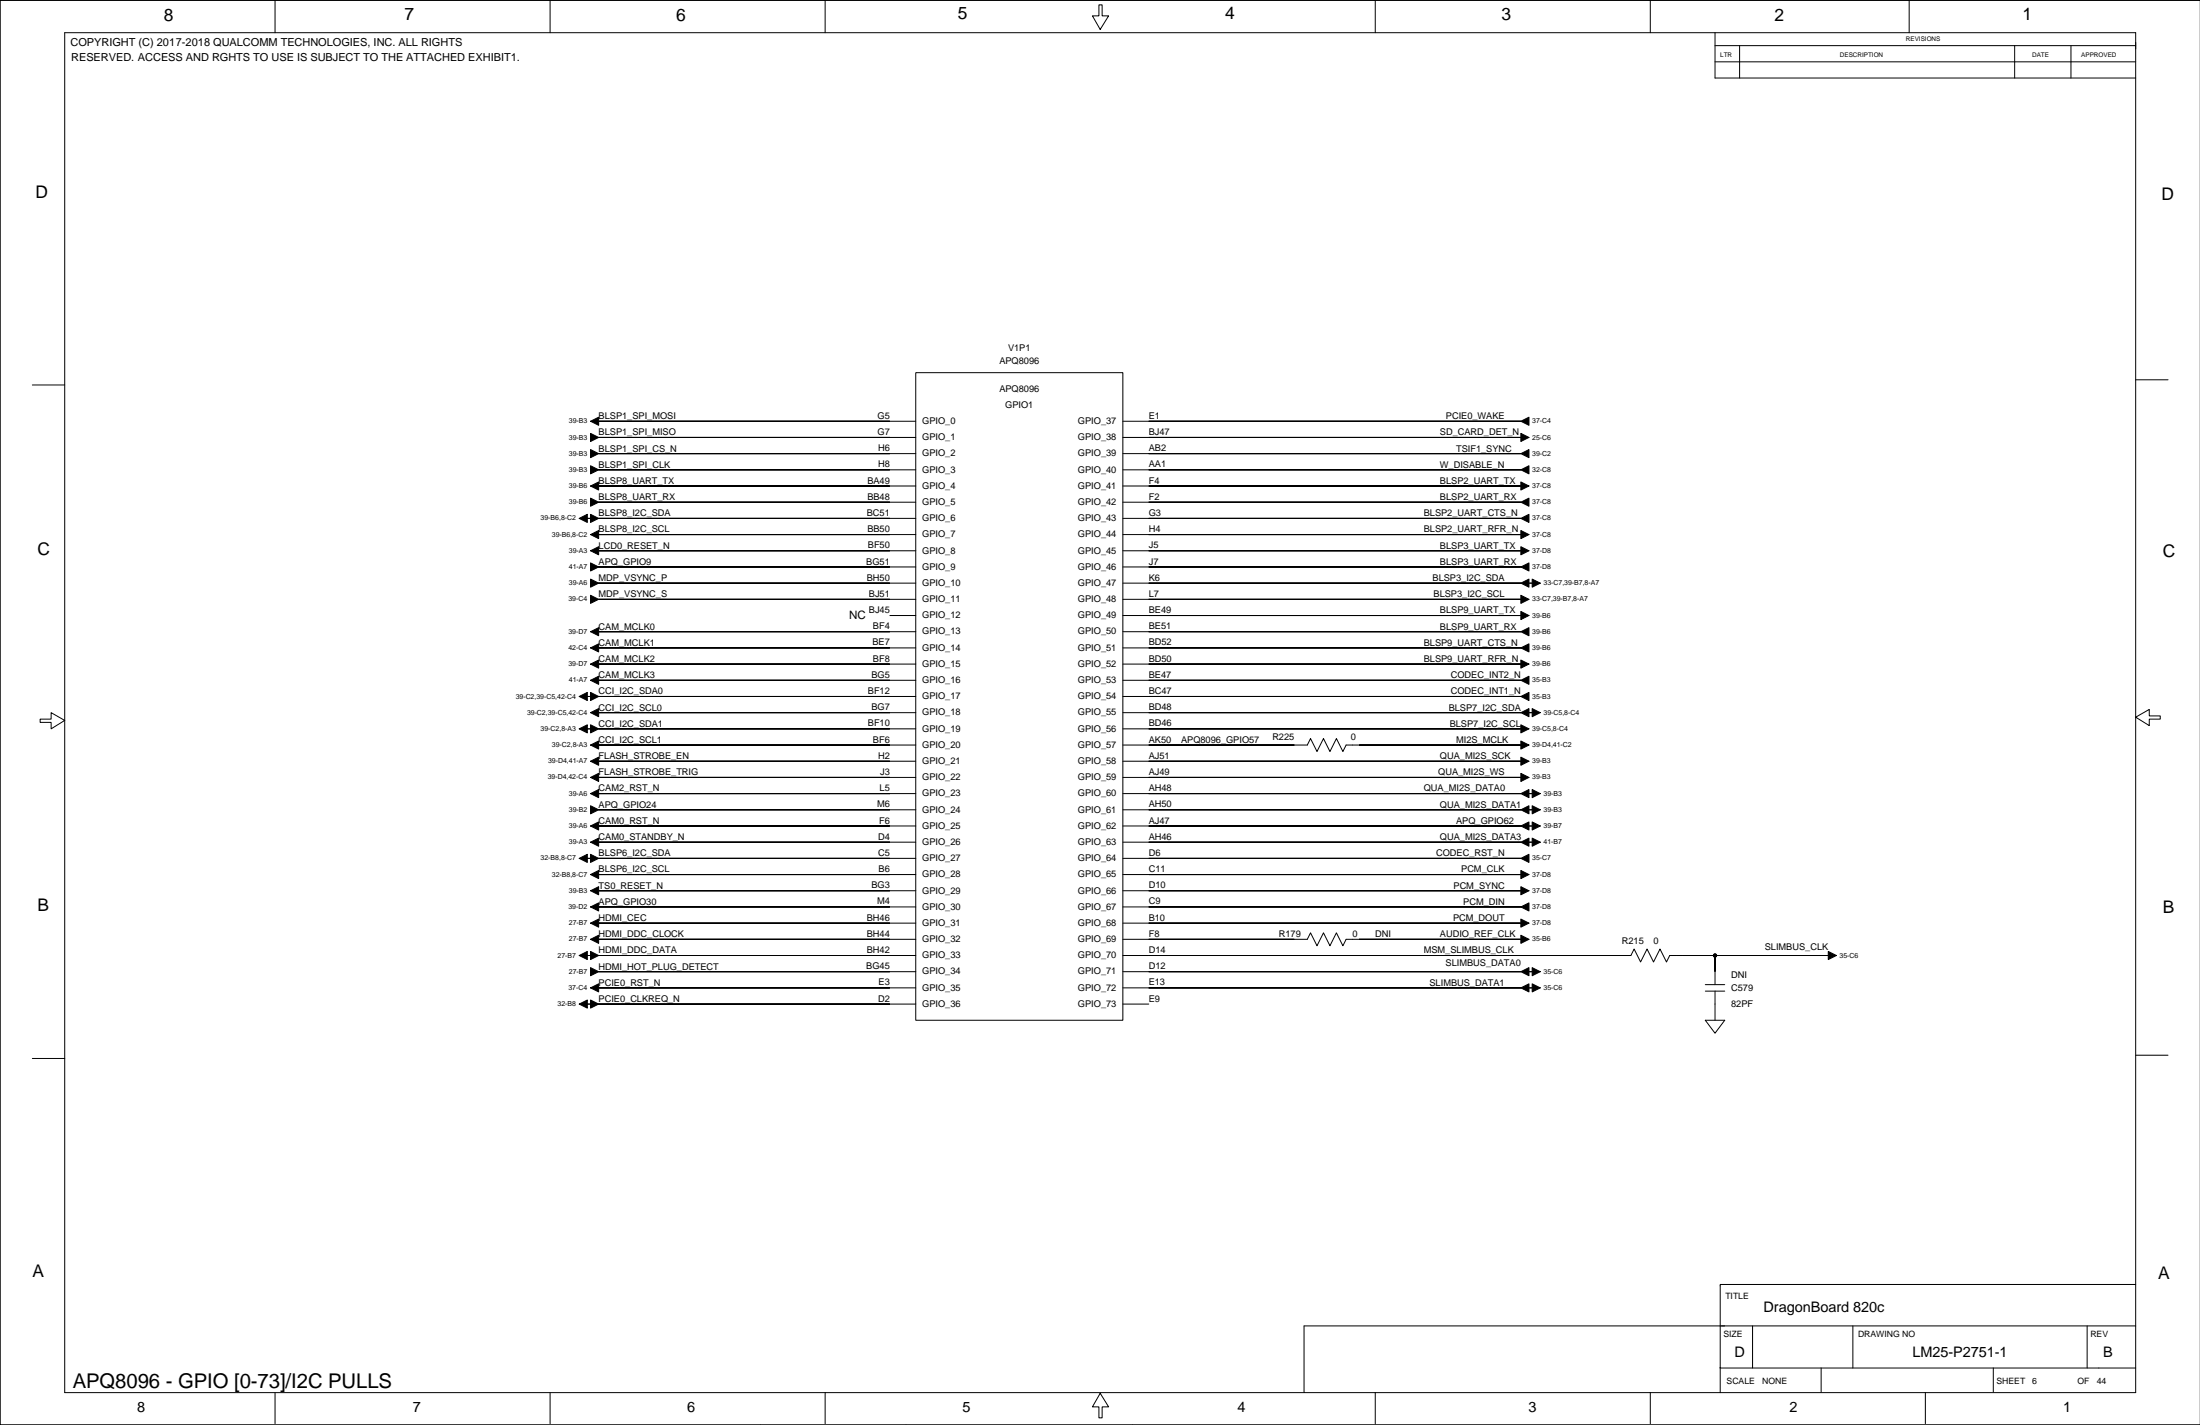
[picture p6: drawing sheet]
<svg xmlns="http://www.w3.org/2000/svg" width="863mm" height="559mm" viewBox="0 0 863 559" stroke-linecap="round" stroke-linejoin="round" font-family="sans-serif">
<g fill="none" stroke="#000" stroke-width=".39">
<path d="M25.4 12.8h812.6v533.3h-812.6zM107.9 .1v12.7M215.9 .1v12.7M323.8 .1v12.7M431.2 1.9h1.3v4.3h2.5l-3.3 5.4-3-5.4h2.5zM539.6 .1v12.7M647.6 .1v12.7M672.9 12.8v17.8h165.1M672.9 17.9h165.1M682.6 17.9v12.7M749.1 .1v12.7M790.5 17.9v12.7"/>
<path d="M812.6 17.9v12.7M672.9 24.3h165.1M12.7 151h12.7M359.3 146.1h81.3v254h-81.3zM838 148.9h12.7M234.9 165.2h124.4M234.9 177.9h124.4M234.9 171.5h124.4M234.9 165.2h.1M234.9 177.9h.1M234.9 171.5h.1M440.6 165.2h156.2"/>
<path d="M440.6 177.9h156.2M440.6 171.5h156.2M596.8 177.9h.1M596.8 165.2h.1M596.8 171.5h.1M234.9 196.9h124.4M234.9 190.6h124.4M234.9 184.2h124.4M234.9 184.2h.1M234.9 196.9h.1M234.9 190.6h.1M440.6 196.9h156.2"/>
<path d="M440.6 190.6h156.2M440.6 184.2h156.2M596.8 190.6h.1M596.8 196.9h.1M596.8 184.2h.1M230.5 203.3h3.1M234.9 203.3h124.4M234.9 209.6h124.4M234.9 216h124.4M234.9 216h.1M234.9 203.3h.1M234.9 209.6h.1"/>
<path d="M440.6 203.3h156.2M440.6 209.6h156.2M440.6 216h156.2M596.8 216h.1M596.8 209.6h.1M596.8 203.3h.1M234.9 228.7h124.4M234.9 235h124.4M234.9 222.3h124.4M234.9 235h.1M234.9 222.3h.1M234.9 228.7h.1"/>
<path d="M440.6 228.7h156.2M440.6 235h156.2M440.6 222.3h156.2M596.8 228.7h.1M596.8 235h.1M596.8 222.3h.1M598 228.7h3.2M234.9 247.7h124.4M234.9 254.1h124.4M234.9 247.7h.1M234.9 254.1h.1M349.2 241.4h10.1"/>
<path d="M440.6 241.4h156.2M440.6 247.7h156.2M440.6 254.1h156.2M596.8 254.1h.1M596.8 247.7h.1M596.8 241.4h.1M230.5 273.1h3.1M234.9 273.1h124.4M234.9 266.8h124.4M234.9 260.4h124.4M234.9 279.5h124.4M234.9 266.8h.1"/>
<path d="M234.9 273.1h.1M234.9 260.4h.1M234.9 279.5h.1M440.6 273.1h156.2M440.6 266.8h156.2M440.6 260.4h156.2M440.6 279.5h156.2M596.8 279.5h.1M596.8 260.4h.1M596.8 266.8h.1M596.8 273.1h.1M598 279.5h3.2"/>
<path d="M15.7 282h4.4v-2.5l5.3 3-5.3 3.3v-2.5h-4.4zM230.5 285.8h3.1M234.9 285.8h124.4M234.9 292.2h124.4M234.9 298.5h124.4M234.9 285.8h.1M234.9 292.2h.1M234.9 298.5h.1M440.6 292.2h72.4l1.2-2.6 2.6 5.1 2.5-5.1 2.6 5.1 2.5-5.1 2.5 5.1 1.3-2.5h68.6M440.6 285.8h156.2M440.6 298.5h156.2M596.8 285.8h.1"/>
<path d="M596.8 292.2h.1M596.8 298.5h.1M838 281.2l5.3-3v2.5h4.4v1.3h-4.4v2.5zM234.9 311.2h124.4M234.9 317.6h124.4M234.9 304.9h124.4M234.9 311.2h.1M234.9 317.6h.1M234.9 304.9h.1M440.6 311.2h156.2M440.6 317.6h156.2M440.6 304.9h156.2"/>
<path d="M596.8 304.9h.1M596.8 311.2h.1M596.8 317.6h.1M598 311.2h3.2M598 317.6h3.2M230.5 336.6h3.1M234.9 323.9h124.4M234.9 336.6h124.4M234.9 330.3h124.4M234.9 336.6h.1M234.9 330.3h.1M234.9 323.9h.1"/>
<path d="M440.6 323.9h156.2M440.6 336.6h156.2M440.6 330.3h156.2M596.8 330.3h.1M596.8 336.6h.1M596.8 323.9h.1M598 323.9h3.2M598 330.3h3.2M234.9 342.9h124.4M234.9 355.6h124.4M234.9 349.3h124.4M234.9 342.9h.1"/>
<path d="M234.9 349.3h.1M234.9 355.6h.1M440.6 342.9h156.2M440.6 355.6h156.2M440.6 349.3h156.2M596.8 349.3h.1M596.8 342.9h.1M596.8 355.6h.1M230.5 374.7h3.1M234.9 368.3h124.4M234.9 374.7h124.4M234.9 362h124.4"/>
<path d="M234.9 374.7h.1M234.9 362h.1M234.9 368.3h.1M440.6 368.3h72.4l1.2-2.5 2.6 5.1 2.5-5.1 2.6 5.1 2.5-5.1 2.5 5.1 1.3-2.6h68.6M440.6 374.7h199.3l1.3-2.5 2.5 5 2.6-5 2.5 5 2.6-5 2.5 5 1.3-2.5h62.2M440.6 362h156.2M596.8 362h.1M596.8 368.3h.1M672.9 374.7v11.4M717.4 374.7h.1M230.5 393.7h3.1M234.9 387.4h124.4"/>
<path d="M234.9 393.7h124.4M234.9 381h124.4M234.9 387.4h.1M234.9 381h.1M234.9 393.7h.1M440.6 387.4h156.2M440.6 393.7h10.1M440.6 381h156.2M596.8 381h.1M596.8 387.4h.1M598 387.4h3.2M598 381h3.2"/>
<path d="M669.1 388.7h7.7M669.1 386.1h7.7M672.9 393.7h.1M672.9 388.7v11.4M12.7 415.1h12.7M669.1 400.1h7.7l-3.9 5.1zM838 413.8h12.7M687.7 519.9v16.6M727 519.9v16.6M819 519.9v16.6M838 503.7h-163v42.4M838 519.9h-326.3v26.2"/>
<path d="M675 536.5h163M714.6 536.5v9.3M782.1 536.5v9.3M107.9 546.1v12.2M215.9 546.1v12.2M298.4 558.8h.1M323.8 546.1v12.2M355.5 558.8h.1M431.7 546.4l3.3 5.3h-2.5v4.3h-1.3v-4.3h-2.5zM444.4 558.8h.1M539.6 546.1v12.2M539.6 558.8h.1"/>
<path d="M647.6 546.1v12.2M755.5 546.1v12.2M863.3 558.8h-863.3v-558.7h863.3h-863.3v558.7"/>
<circle cx="672.9" cy="374.7" r=".63"/>
</g>
<g fill="#000" stroke="#000" stroke-width=".39">
<path d="M231.7 165.2l3.2-1.6v3.2z" fill-rule="evenodd"/>
<path d="M231.7 176.3l3.2 1.6-3.2 1.6z" fill-rule="evenodd"/>
<path d="M231.7 170l3.2 1.5-3.2 1.6z" fill-rule="evenodd"/>
<path d="M234.9 165.2h114.3z" fill-rule="evenodd"/>
<path d="M234.9 171.5h114.3z" fill-rule="evenodd"/>
<path d="M234.9 177.9h114.3z" fill-rule="evenodd"/>
<path d="M450.7 165.2h146.1z" fill-rule="evenodd"/>
<path d="M450.7 177.9h146.1z" fill-rule="evenodd"/>
<path d="M450.7 171.5h146.1z" fill-rule="evenodd"/>
<path d="M596.8 177.9l3.1-1.6v3.2z" fill-rule="evenodd"/>
<path d="M596.8 165.2l3.1-1.6v3.2z" fill-rule="evenodd"/>
<path d="M596.8 170l3.1 1.5-3.1 1.6z" fill-rule="evenodd"/>
<path d="M231.7 190.6l3.2-1.6v3.2z" fill-rule="evenodd"/>
<path d="M231.7 182.6l3.2 1.6-3.2 1.6z" fill-rule="evenodd"/>
<path d="M231.7 195.3l3.2 1.6-3.2 1.6z" fill-rule="evenodd"/>
<path d="M234.9 190.6h114.3z" fill-rule="evenodd"/>
<path d="M234.9 196.9h114.3z" fill-rule="evenodd"/>
<path d="M234.9 184.2h114.3z" fill-rule="evenodd"/>
<path d="M450.7 196.9h146.1z" fill-rule="evenodd"/>
<path d="M450.7 190.6h146.1z" fill-rule="evenodd"/>
<path d="M450.7 184.2h146.1z" fill-rule="evenodd"/>
<path d="M596.8 196.9l3.1-1.6v3.2z" fill-rule="evenodd"/>
<path d="M596.8 184.2l3.1-1.6v3.2z" fill-rule="evenodd"/>
<path d="M596.8 189l3.1 1.6-3.1 1.6z" fill-rule="evenodd"/>
<path d="M227.3 203.3l3.2-1.6v3.2z" fill-rule="evenodd"/>
<path d="M231.7 216l3.2-1.6v3.2z" fill-rule="evenodd"/>
<path d="M231.7 209.6l3.2-1.6v3.2z" fill-rule="evenodd"/>
<path d="M231.7 201.7l3.2 1.6-3.2 1.6z" fill-rule="evenodd"/>
<path d="M234.9 209.6h114.3z" fill-rule="evenodd"/>
<path d="M234.9 203.3h114.3z" fill-rule="evenodd"/>
<path d="M234.9 216h114.3z" fill-rule="evenodd"/>
<path d="M450.7 203.3h146.1z" fill-rule="evenodd"/>
<path d="M450.7 209.6h146.1z" fill-rule="evenodd"/>
<path d="M450.7 216h146.1z" fill-rule="evenodd"/>
<path d="M596.8 203.3l3.1-1.6v3.2z" fill-rule="evenodd"/>
<path d="M596.8 214.4l3.1 1.6-3.1 1.6z" fill-rule="evenodd"/>
<path d="M596.8 208l3.1 1.6-3.1 1.6z" fill-rule="evenodd"/>
<path d="M231.7 233.4l3.2 1.6-3.2 1.6z" fill-rule="evenodd"/>
<path d="M231.7 220.7l3.2 1.6-3.2 1.6z" fill-rule="evenodd"/>
<path d="M231.7 227.1l3.2 1.6-3.2 1.6z" fill-rule="evenodd"/>
<path d="M234.9 228.7h114.3z" fill-rule="evenodd"/>
<path d="M234.9 235h114.3z" fill-rule="evenodd"/>
<path d="M234.9 222.3h114.3z" fill-rule="evenodd"/>
<path d="M450.7 222.3h146.1z" fill-rule="evenodd"/>
<path d="M450.7 235h146.1z" fill-rule="evenodd"/>
<path d="M450.7 228.7h146.1z" fill-rule="evenodd"/>
<path d="M596.8 228.7l3.1-1.6v3.2z" fill-rule="evenodd"/>
<path d="M596.8 222.3l3.1-1.6v3.2z" fill-rule="evenodd"/>
<path d="M596.8 233.4l3.1 1.6-3.1 1.6z" fill-rule="evenodd"/>
<path d="M601.2 227.1l3.2 1.6-3.2 1.6z" fill-rule="evenodd"/>
<path d="M231.7 247.7l3.2-1.6v3.2z" fill-rule="evenodd"/>
<path d="M231.7 254.1l3.2-1.6v3.2z" fill-rule="evenodd"/>
<path d="M234.9 247.7h114.3z" fill-rule="evenodd"/>
<path d="M234.9 254.1h114.3z" fill-rule="evenodd"/>
<path d="M450.7 241.4h146.1z" fill-rule="evenodd"/>
<path d="M450.7 247.7h146.1z" fill-rule="evenodd"/>
<path d="M450.7 254.1h146.1z" fill-rule="evenodd"/>
<path d="M596.8 254.1l3.1-1.6v3.2z" fill-rule="evenodd"/>
<path d="M596.8 247.7l3.1-1.6v3.2z" fill-rule="evenodd"/>
<path d="M596.8 239.8l3.1 1.6-3.1 1.6z" fill-rule="evenodd"/>
<path d="M227.3 273.1l3.2-1.6v3.2z" fill-rule="evenodd"/>
<path d="M231.7 266.8l3.2-1.6v3.2z" fill-rule="evenodd"/>
<path d="M231.7 260.4l3.2-1.6v3.2z" fill-rule="evenodd"/>
<path d="M231.7 279.5l3.2-1.6v3.2z" fill-rule="evenodd"/>
<path d="M231.7 271.5l3.2 1.6-3.2 1.6z" fill-rule="evenodd"/>
<path d="M234.9 273.1h114.3z" fill-rule="evenodd"/>
<path d="M234.9 266.8h114.3z" fill-rule="evenodd"/>
<path d="M234.9 260.4h114.3z" fill-rule="evenodd"/>
<path d="M234.9 279.5h114.3z" fill-rule="evenodd"/>
<path d="M450.7 266.8h146.1z" fill-rule="evenodd"/>
<path d="M450.7 273.1h146.1z" fill-rule="evenodd"/>
<path d="M450.7 260.4h146.1z" fill-rule="evenodd"/>
<path d="M596.8 279.5l3.1-1.6v3.2z" fill-rule="evenodd"/>
<path d="M450.7 279.5h146.1z" fill-rule="evenodd"/>
<path d="M596.8 266.8l3.1-1.6v3.2z" fill-rule="evenodd"/>
<path d="M596.8 273.1l3.1-1.6v3.2z" fill-rule="evenodd"/>
<path d="M596.8 258.8l3.1 1.6-3.1 1.6z" fill-rule="evenodd"/>
<path d="M601.2 277.9l3.2 1.6-3.2 1.6z" fill-rule="evenodd"/>
<path d="M227.3 285.8l3.2-1.6v3.2z" fill-rule="evenodd"/>
<path d="M231.7 292.2l3.2-1.6v3.1z" fill-rule="evenodd"/>
<path d="M231.7 298.5l3.2-1.6v3.2z" fill-rule="evenodd"/>
<path d="M231.7 284.2l3.2 1.6-3.2 1.6z" fill-rule="evenodd"/>
<path d="M234.9 285.8h114.3z" fill-rule="evenodd"/>
<path d="M234.9 292.2h114.3z" fill-rule="evenodd"/>
<path d="M234.9 298.5h114.3z" fill-rule="evenodd"/>
<path d="M450.7 292.2h57.2z" fill-rule="evenodd"/>
<path d="M450.7 298.5h146.1z" fill-rule="evenodd"/>
<path d="M450.7 285.8h146.1z" fill-rule="evenodd"/>
<path d="M533.3 292.2h63.5z" fill-rule="evenodd"/>
<path d="M596.8 284.2l3.1 1.6-3.1 1.6z" fill-rule="evenodd"/>
<path d="M596.8 290.6l3.1 1.6-3.1 1.5z" fill-rule="evenodd"/>
<path d="M596.8 296.9l3.1 1.6-3.1 1.6z" fill-rule="evenodd"/>
<path d="M231.7 311.2l3.2-1.6v3.2z" fill-rule="evenodd"/>
<path d="M231.7 304.9l3.2-1.6v3.1z" fill-rule="evenodd"/>
<path d="M231.7 316l3.2 1.6-3.2 1.5z" fill-rule="evenodd"/>
<path d="M234.9 311.2h114.3z" fill-rule="evenodd"/>
<path d="M234.9 317.6h114.3z" fill-rule="evenodd"/>
<path d="M234.9 304.9h114.3z" fill-rule="evenodd"/>
<path d="M450.7 311.2h146.1z" fill-rule="evenodd"/>
<path d="M450.7 317.6h146.1z" fill-rule="evenodd"/>
<path d="M450.7 304.9h146.1z" fill-rule="evenodd"/>
<path d="M596.8 311.2l3.1-1.6v3.2z" fill-rule="evenodd"/>
<path d="M596.8 317.6l3.1-1.6v3.1z" fill-rule="evenodd"/>
<path d="M596.8 303.3l3.1 1.6-3.1 1.5z" fill-rule="evenodd"/>
<path d="M601.2 309.6l3.2 1.6-3.2 1.6z" fill-rule="evenodd"/>
<path d="M601.2 316l3.2 1.6-3.2 1.5z" fill-rule="evenodd"/>
<path d="M227.3 336.6l3.2-1.6v3.2z" fill-rule="evenodd"/>
<path d="M231.7 330.3l3.2-1.6v3.1z" fill-rule="evenodd"/>
<path d="M231.7 323.9l3.2-1.6v3.2z" fill-rule="evenodd"/>
<path d="M231.7 335l3.2 1.6-3.2 1.6z" fill-rule="evenodd"/>
<path d="M234.9 323.9h114.3z" fill-rule="evenodd"/>
<path d="M234.9 330.3h114.3z" fill-rule="evenodd"/>
<path d="M234.9 336.6h114.3z" fill-rule="evenodd"/>
<path d="M450.7 336.6h146.1z" fill-rule="evenodd"/>
<path d="M450.7 330.3h146.1z" fill-rule="evenodd"/>
<path d="M596.8 330.3l3.1-1.6v3.1z" fill-rule="evenodd"/>
<path d="M596.8 323.9l3.1-1.6v3.2z" fill-rule="evenodd"/>
<path d="M450.7 323.9h146.1z" fill-rule="evenodd"/>
<path d="M596.8 336.6l3.1-1.6v3.2z" fill-rule="evenodd"/>
<path d="M601.2 328.7l3.2 1.6-3.2 1.5z" fill-rule="evenodd"/>
<path d="M601.2 322.3l3.2 1.6-3.2 1.6z" fill-rule="evenodd"/>
<path d="M231.7 342.9l3.2-1.5v3.1z" fill-rule="evenodd"/>
<path d="M231.7 349.3l3.2-1.6v3.2z" fill-rule="evenodd"/>
<path d="M231.7 355.6l3.2-1.5v3.1z" fill-rule="evenodd"/>
<path d="M234.9 342.9h114.3z" fill-rule="evenodd"/>
<path d="M234.9 349.3h114.3z" fill-rule="evenodd"/>
<path d="M234.9 355.6h114.3z" fill-rule="evenodd"/>
<path d="M450.7 342.9h146.1z" fill-rule="evenodd"/>
<path d="M450.7 355.6h146.1z" fill-rule="evenodd"/>
<path d="M450.7 349.3h146.1z" fill-rule="evenodd"/>
<path d="M596.8 355.6l3.1-1.5v3.1z" fill-rule="evenodd"/>
<path d="M596.8 347.7l3.1 1.6-3.1 1.6z" fill-rule="evenodd"/>
<path d="M596.8 341.4l3.1 1.5-3.1 1.6z" fill-rule="evenodd"/>
<path d="M227.3 374.7l3.2-1.6v3.2z" fill-rule="evenodd"/>
<path d="M231.7 362l3.2-1.6v3.2z" fill-rule="evenodd"/>
<path d="M231.7 368.3l3.2-1.5v3.1z" fill-rule="evenodd"/>
<path d="M231.7 373.1l3.2 1.6-3.2 1.6z" fill-rule="evenodd"/>
<path d="M234.9 374.7h114.3z" fill-rule="evenodd"/>
<path d="M234.9 368.3h114.3z" fill-rule="evenodd"/>
<path d="M234.9 362h114.3z" fill-rule="evenodd"/>
<path d="M450.7 368.3h57.2z" fill-rule="evenodd"/>
<path d="M533.3 368.3h63.5z" fill-rule="evenodd"/>
<path d="M450.7 362h146.1z" fill-rule="evenodd"/>
<path d="M596.8 360.4l3.1 1.6-3.1 1.6z" fill-rule="evenodd"/>
<path d="M596.8 366.8l3.1 1.5-3.1 1.6z" fill-rule="evenodd"/>
<path d="M450.7 374.7h184.2z" fill-rule="evenodd"/>
<path d="M660.2 374.7h12.7z" fill-rule="evenodd"/>
<path d="M672.9 374.7v6.3z" fill-rule="evenodd"/>
<path d="M672.9 374.7h44.5z" fill-rule="evenodd"/>
<path d="M717.4 373.1l3.2 1.6-3.2 1.6z" fill-rule="evenodd"/>
<path d="M227.3 393.7l3.2-1.6v3.2z" fill-rule="evenodd"/>
<path d="M231.7 387.4l3.2-1.6v3.2z" fill-rule="evenodd"/>
<path d="M231.7 379.5l3.2 1.5-3.2 1.6z" fill-rule="evenodd"/>
<path d="M231.7 392.1l3.2 1.6-3.2 1.6z" fill-rule="evenodd"/>
<path d="M234.9 387.4h114.3z" fill-rule="evenodd"/>
<path d="M234.9 393.7h114.3z" fill-rule="evenodd"/>
<path d="M234.9 381h114.3z" fill-rule="evenodd"/>
<path d="M450.7 387.4h146.1z" fill-rule="evenodd"/>
<path d="M450.7 381h146.1z" fill-rule="evenodd"/>
<path d="M596.8 381l3.1-1.5v3.1z" fill-rule="evenodd"/>
<path d="M596.8 387.4l3.1-1.6v3.2z" fill-rule="evenodd"/>
<path d="M601.2 379.5l3.2 1.5-3.2 1.6z" fill-rule="evenodd"/>
<path d="M601.2 385.8l3.2 1.6-3.2 1.6z" fill-rule="evenodd"/>
<circle cx="672.9" cy="374.7" r=".63"/>
</g>
<text font-size="8" x="28.6" y="544.3">APQ8096 - GPIO [0-73]/I2C PULLS</text>
<g font-size="6.8">
<text x="64.2" y="8.2">8</text>
<text x="158.7" y="8">7</text>
<text x="265.4" y="8.2">6</text>
<text x="375.8" y="7.5">5</text>
<text x="480.7" y="7.5">4</text>
<text x="589.1" y="8">3</text>
<text x="696.3" y="8.2">2</text>
<text x="793.6" y="8">1</text>
<text x="14" y="77.8">D</text>
<text x="848.2" y="78.6">D</text>
<text x="14.7" y="217.5">C</text>
<text x="848.7" y="218.2">C</text>
<text x="14.7" y="357.1">B</text>
<text x="848.7" y="357.9">B</text>
<text x="12.7" y="500.6">A</text>
<text x="846.9" y="501.4">A</text>
</g>
<g font-size="5.7">
<text x="692" y="514.3">DragonBoard 820c</text>
<text x="680.6" y="532.1">D</text>
<text x="750.4" y="532.1">LM25-P2751-1</text>
<text x="825.3" y="532.1">B</text>
<text x="53.8" y="553.7">8</text>
<text x="162" y="553.7">7</text>
<text x="269.7" y="553.7">6</text>
<text x="377.6" y="553.7">5</text>
<text x="485.5" y="553.7">4</text>
<text x="599.8" y="553.7">3</text>
<text x="702.1" y="553.7">2</text>
<text x="809.6" y="553.7">1</text>
</g>
<text font-size="4.6" x="333.2" y="242.7">NC</text>
<g font-size="4.3">
<text x="27.7" y="18">COPYRIGHT (C) 2017-2018 QUALCOMM TECHNOLOGIES, INC. ALL RIGHTS</text>
<text x="27.9" y="24.1">RESERVED. ACCESS AND RGHTS TO USE IS SUBJECT TO THE ATTACHED EXHIBIT1.</text>
</g>
<g font-size="3.6">
<text x="395.5" y="137.6">V1P1</text>
<text x="392.1" y="142.7">APQ8096</text>
<text x="392.1" y="153.6">APQ8096</text>
<text x="394.4" y="159.9">GPIO1</text>
<text x="234.9" y="164.4">BLSP1_SPI_MOSI</text>
<text x="344.3" y="164.2">G5</text>
<text x="361.9" y="166.3">GPIO_0</text>
<text x="423" y="166.3">GPIO_37</text>
<text x="450.7" y="164.2">E1</text>
<text x="567.4" y="164.4">PCIE0_WAKE</text>
<text x="234.9" y="170.7">BLSP1_SPI_MISO</text>
<text x="344.3" y="170.6">G7</text>
<text x="361.9" y="172.6">GPIO_1</text>
<text x="423" y="172.6">GPIO_38</text>
<text x="450.7" y="170.6">BJ47</text>
<text x="565" y="170.7">SD_CARD_DET_N</text>
<text x="234.9" y="177.1">BLSP1_SPI_CS_N</text>
<text x="344.6" y="176.9">H6</text>
<text x="361.9" y="179">GPIO_2</text>
<text x="423" y="179">GPIO_39</text>
<text x="450.7" y="176.9">AB2</text>
<text x="571.4" y="177.1">TSIF1_SYNC</text>
<text x="234.9" y="183.4">BLSP1_SPI_CLK</text>
<text x="344.6" y="183.3">H8</text>
<text x="361.9" y="185.3">GPIO_3</text>
<text x="423" y="185.3">GPIO_40</text>
<text x="450.7" y="183.3">AA1</text>
<text x="565" y="183.4">W_DISABLE_N</text>
<text x="234.9" y="189.8">BLSP8_UART_TX</text>
<text x="340.3" y="189.6">BA49</text>
<text x="361.9" y="191.7">GPIO_4</text>
<text x="423" y="191.7">GPIO_41</text>
<text x="450.7" y="189.6">F4</text>
<text x="565" y="189.8">BLSP2_UART_TX</text>
<text x="234.9" y="196.1">BLSP8_UART_RX</text>
<text x="340.3" y="196">BB48</text>
<text x="450.7" y="196">F2</text>
<text x="565" y="196.1">BLSP2_UART_RX</text>
<text x="234.9" y="202.5">BLSP8_I2C_SDA</text>
<text x="340.1" y="202.3">BC51</text>
<text x="361.9" y="198">GPIO_5</text>
<text x="423" y="198">GPIO_42</text>
<text x="450.7" y="202.3">G3</text>
<text x="558.7" y="202.5">BLSP2_UART_CTS_N</text>
<text x="234.9" y="208.8">BLSP8_I2C_SCL</text>
<text x="340.3" y="208.7">BB50</text>
<text x="361.9" y="204.4">GPIO_6</text>
<text x="423" y="204.4">GPIO_43</text>
<text x="450.7" y="208.7">H4</text>
<text x="558.7" y="208.8">BLSP2_UART_RFR_N</text>
<text x="234.9" y="215.2">LCD0_RESET_N</text>
<text x="340.5" y="215">BF50</text>
<text x="361.9" y="210.7">GPIO_7</text>
<text x="423" y="210.7">GPIO_44</text>
<text x="450.7" y="215">J5</text>
<text x="565" y="215.2">BLSP3_UART_TX</text>
<text x="234.9" y="221.5">APQ_GPIO9</text>
<text x="339.9" y="221.4">BG51</text>
<text x="361.9" y="217.1">GPIO_8</text>
<text x="423" y="217.1">GPIO_45</text>
<text x="450.7" y="221.4">J7</text>
<text x="565" y="221.5">BLSP3_UART_RX</text>
<text x="234.9" y="227.8">MDP_VSYNC_P</text>
<text x="340.1" y="227.7">BH50</text>
<text x="361.9" y="223.4">GPIO_9</text>
<text x="423" y="223.4">GPIO_46</text>
<text x="450.7" y="227.7">K6</text>
<text x="562.1" y="227.8">BLSP3_I2C_SDA</text>
<text x="361.9" y="229.8">GPIO_10</text>
<text x="423" y="229.8">GPIO_47</text>
<text x="234.9" y="234.2">MDP_VSYNC_S</text>
<text x="340.9" y="234.1">BJ51</text>
<text x="361.9" y="236.1">GPIO_11</text>
<text x="423" y="236.1">GPIO_48</text>
<text x="450.7" y="234.1">L7</text>
<text x="562.5" y="234.2">BLSP3_I2C_SCL</text>
<text x="340.9" y="240.4">BJ45</text>
<text x="361.9" y="242.5">GPIO_12</text>
<text x="423" y="242.5">GPIO_49</text>
<text x="450.7" y="240.4">BE49</text>
<text x="565" y="240.5">BLSP9_UART_TX</text>
<text x="234.9" y="246.9">CAM_MCLK0</text>
<text x="342.6" y="246.8">BF4</text>
<text x="361.9" y="248.8">GPIO_13</text>
<text x="423" y="248.8">GPIO_50</text>
<text x="450.7" y="246.8">BE51</text>
<text x="565" y="246.9">BLSP9_UART_RX</text>
<text x="234.9" y="253.2">CAM_MCLK1</text>
<text x="342.3" y="253.1">BE7</text>
<text x="361.9" y="255.2">GPIO_14</text>
<text x="423" y="255.2">GPIO_51</text>
<text x="450.7" y="253.1">BD52</text>
<text x="558.7" y="253.2">BLSP9_UART_CTS_N</text>
<text x="234.9" y="259.6">CAM_MCLK2</text>
<text x="342.6" y="259.5">BF8</text>
<text x="361.9" y="261.5">GPIO_15</text>
<text x="423" y="261.5">GPIO_52</text>
<text x="450.7" y="259.5">BD50</text>
<text x="558.7" y="259.6">BLSP9_UART_RFR_N</text>
<text x="234.9" y="265.9">CAM_MCLK3</text>
<text x="341.9" y="265.8">BG5</text>
<text x="361.9" y="267.9">GPIO_16</text>
<text x="423" y="267.9">GPIO_53</text>
<text x="450.7" y="265.8">BE47</text>
<text x="569.3" y="265.9">CODEC_INT2_N</text>
<text x="234.9" y="272.3">CCI_I2C_SDA0</text>
<text x="340.5" y="272.2">BF12</text>
<text x="361.9" y="274.2">GPIO_17</text>
<text x="423" y="274.2">GPIO_54</text>
<text x="450.7" y="272.2">BC47</text>
<text x="569.3" y="272.3">CODEC_INT1_N</text>
<text x="234.9" y="278.6">CCI_I2C_SCL0</text>
<text x="341.9" y="278.5">BG7</text>
<text x="361.9" y="280.5">GPIO_18</text>
<text x="423" y="280.5">GPIO_55</text>
<text x="450.7" y="278.5">BD48</text>
<text x="568.5" y="278.6">BLSP7_I2C_SDA</text>
<text x="234.9" y="285">CCI_I2C_SDA1</text>
<text x="340.5" y="284.9">BF10</text>
<text x="361.9" y="286.9">GPIO_19</text>
<text x="423" y="286.9">GPIO_56</text>
<text x="450.7" y="284.9">BD46</text>
<text x="568.9" y="285">BLSP7_I2C_SCL</text>
<text x="234.9" y="291.3">CCI_I2C_SCL1</text>
<text x="342.6" y="291.2">BF6</text>
<text x="361.9" y="293.2">GPIO_20</text>
<text x="423" y="293.2">GPIO_57</text>
<text x="450.7" y="291.2">AK50</text>
<text x="463.4" y="291.3">APQ8096_GPIO57</text>
<text x="499.3" y="290.1">R225</text>
<text x="530.1" y="290.1">0</text>
<text x="571.4" y="291.3">MI2S_MCLK</text>
<text x="234.9" y="297.7">FLASH_STROBE_EN</text>
<text x="344.6" y="297.6">H2</text>
<text x="361.9" y="299.6">GPIO_21</text>
<text x="423" y="299.6">GPIO_58</text>
<text x="450.7" y="297.6">AJ51</text>
<text x="565" y="297.7">QUA_MI2S_SCK</text>
<text x="234.9" y="304">FLASH_STROBE_TRIG</text>
<text x="345.4" y="303.9">J3</text>
<text x="361.9" y="305.9">GPIO_22</text>
<text x="423" y="305.9">GPIO_59</text>
<text x="450.7" y="303.9">AJ49</text>
<text x="564.3" y="304">QUA_MI2S_WS</text>
<text x="234.9" y="310.4">CAM2_RST_N</text>
<text x="345.2" y="310.2">L5</text>
<text x="450.7" y="310.2">AH48</text>
<text x="558.7" y="310.4">QUA_MI2S_DATA0</text>
<text x="234.9" y="316.7">APQ_GPIO24</text>
<text x="344.1" y="316.6">M6</text>
<text x="361.9" y="312.3">GPIO_23</text>
<text x="423" y="312.3">GPIO_60</text>
<text x="450.7" y="316.6">AH50</text>
<text x="565" y="316.7">QUA_MI2S_DATA1</text>
<text x="234.9" y="323.1">CAM0_RST_N</text>
<text x="345" y="322.9">F6</text>
<text x="361.9" y="318.6">GPIO_24</text>
<text x="423" y="318.6">GPIO_61</text>
<text x="450.7" y="322.9">AJ47</text>
<text x="571.4" y="323.1">APQ_GPIO62</text>
<text x="234.9" y="329.4">CAM0_STANDBY_N</text>
<text x="344.6" y="329.3">D4</text>
<text x="361.9" y="325">GPIO_25</text>
<text x="423" y="325">GPIO_62</text>
<text x="450.7" y="329.3">AH46</text>
<text x="565" y="329.4">QUA_MI2S_DATA3</text>
<text x="234.9" y="335.8">BLSP6_I2C_SDA</text>
<text x="344.6" y="335.6">C5</text>
<text x="361.9" y="331.3">GPIO_26</text>
<text x="423" y="331.3">GPIO_63</text>
<text x="450.7" y="335.6">D6</text>
<text x="563.5" y="335.8">CODEC_RST_N</text>
<text x="344.8" y="342">B6</text>
<text x="361.9" y="337.7">GPIO_27</text>
<text x="423" y="337.7">GPIO_64</text>
<text x="450.7" y="342">C11</text>
<text x="234.9" y="342.1">BLSP6_I2C_SCL</text>
<text x="361.9" y="344">GPIO_28</text>
<text x="423" y="344">GPIO_65</text>
<text x="573.4" y="342.1">PCM_CLK</text>
<text x="234.9" y="348.5">TS0_RESET_N</text>
<text x="341.9" y="348.3">BG3</text>
<text x="361.9" y="350.4">GPIO_29</text>
<text x="423" y="350.4">GPIO_66</text>
<text x="450.7" y="348.3">D10</text>
<text x="570.4" y="348.5">PCM_SYNC</text>
<text x="234.9" y="354.8">APQ_GPIO30</text>
<text x="344.1" y="354.7">M4</text>
<text x="361.9" y="356.7">GPIO_30</text>
<text x="423" y="356.7">GPIO_67</text>
<text x="450.7" y="354.7">C9</text>
<text x="574.2" y="354.8">PCM_DIN</text>
<text x="234.9" y="361.2">HDMI_CEC</text>
<text x="340.1" y="361">BH46</text>
<text x="361.9" y="363.1">GPIO_31</text>
<text x="423" y="363.1">GPIO_68</text>
<text x="450.7" y="361">B10</text>
<text x="570.1" y="361.2">PCM_DOUT</text>
<text x="234.9" y="367.5">HDMI_DDC_CLOCK</text>
<text x="340.1" y="367.4">BH44</text>
<text x="361.9" y="369.4">GPIO_32</text>
<text x="423" y="369.4">GPIO_69</text>
<text x="450.7" y="367.4">F8</text>
<text x="501.8" y="367.4">R179</text>
<text x="530.7" y="367.4">0</text>
<text x="539.6" y="367.5">DNI</text>
<text x="565" y="367.5">AUDIO_REF_CLK</text>
<text x="636.4" y="370">R215</text>
<text x="648.8" y="370">0</text>
<text x="234.9" y="373.9">HDMI_DDC_DATA</text>
<text x="340.1" y="373.7">BH42</text>
<text x="361.9" y="375.8">GPIO_33</text>
<text x="423" y="375.8">GPIO_70</text>
<text x="450.7" y="373.7">D14</text>
<text x="558.7" y="373.9">MSM_SLIMBUS_CLK</text>
<text x="692.5" y="372.6">SLIMBUS_CLK</text>
<text x="234.9" y="380.2">HDMI_HOT_PLUG_DETECT</text>
<text x="339.9" y="380.1">BG45</text>
<text x="361.9" y="382.1">GPIO_34</text>
<text x="423" y="382.1">GPIO_71</text>
<text x="450.7" y="380.1">D12</text>
<text x="567.3" y="379">SLIMBUS_DATA0</text>
<text x="679.3" y="383.4">DNI</text>
<text x="234.9" y="386.6">PCIE0_RST_N</text>
<text x="344.8" y="386.4">E3</text>
<text x="361.9" y="388.5">GPIO_35</text>
<text x="423" y="388.5">GPIO_72</text>
<text x="450.7" y="386.4">E13</text>
<text x="560.9" y="386.6">SLIMBUS_DATA1</text>
<text x="679.3" y="388.5">C579</text>
<text x="234.9" y="392.9">PCIE0_CLKREQ_N</text>
<text x="344.6" y="392.8">D2</text>
<text x="361.9" y="394.8">GPIO_36</text>
<text x="423" y="394.8">GPIO_73</text>
<text x="450.7" y="392.8">E9</text>
<text x="679.3" y="394.8">82PF</text>
</g>
<g font-size="3.4">
<text x="677" y="509.3">TITLE</text>
<text x="676.2" y="524.3">SIZE</text>
<text x="729.1" y="524.3">DRAWING NO</text>
<text x="820.2" y="524.3">REV</text>
<text x="677.5" y="542.6">SCALE</text>
<text x="691.4" y="542.6">NONE</text>
<text x="783.4" y="542.8">SHEET</text>
<text x="797.4" y="542.8">6</text>
<text x="815.2" y="542.8">OF</text>
<text x="822.8" y="542.8">44</text>
</g>
<g font-size="2.7">
<text x="223.2" y="166">39-B3</text>
<text x="601.2" y="166">37-C4</text>
<text x="223.2" y="172.4">39-B3</text>
<text x="601.2" y="172.4">25-C6</text>
<text x="223.2" y="178.7">39-B3</text>
<text x="601.2" y="178.7">39-C2</text>
<text x="223.2" y="185">39-B3</text>
<text x="601.2" y="185">32-C8</text>
<text x="223.2" y="191.4">39-B6</text>
<text x="601.2" y="191.4">37-C8</text>
<text x="223.2" y="197.7">39-B6</text>
<text x="601.2" y="197.7">37-C8</text>
<text x="212.1" y="204.1">39-B6,8-C2</text>
<text x="601.2" y="204.1">37-C8</text>
<text x="216.6" y="210.4">39-B6,8-C2</text>
<text x="601.2" y="210.4">37-C8</text>
<text x="223.2" y="216.8">39-A3</text>
<text x="601.2" y="216.8">37-D8</text>
<text x="223.2" y="223.1">41-A7</text>
<text x="601.2" y="223.1">37-D8</text>
<text x="223.2" y="229.5">39-A6</text>
<text x="605.7" y="229.5">33-C7,39-B7,8-A7</text>
<text x="223.1" y="235.8">39-C4</text>
<text x="601.2" y="235.8">33-C7,39-B7,8-A7</text>
<text x="601.2" y="242.2">39-B6</text>
<text x="223.1" y="248.5">39-D7</text>
<text x="601.2" y="248.5">39-B6</text>
<text x="223.1" y="254.9">42-C4</text>
<text x="601.2" y="254.9">39-B6</text>
<text x="223.1" y="261.2">39-D7</text>
<text x="601.2" y="261.2">39-B6</text>
<text x="223.2" y="267.6">41-A7</text>
<text x="601.2" y="267.6">35-B3</text>
<text x="202.3" y="273.9">39-C2,39-C5,42-C4</text>
<text x="601.2" y="273.9">35-B3</text>
<text x="206.8" y="280.3">39-C2,39-C5,42-C4</text>
<text x="605.7" y="280.3">39-C5,8-C4</text>
<text x="212.1" y="286.6">39-C2,8-A3</text>
<text x="601.2" y="286.6">39-C5,8-C4</text>
<text x="216.6" y="293">39-C2,8-A3</text>
<text x="601.2" y="293">39-D4,41-C2</text>
<text x="215.1" y="299.3">39-D4,41-A7</text>
<text x="601.2" y="299.3">39-B3</text>
<text x="214.9" y="305.7">39-D4,42-C4</text>
<text x="601.2" y="305.7">39-B3</text>
<text x="223.2" y="312">39-A6</text>
<text x="605.7" y="312">39-B3</text>
<text x="223.2" y="318.4">39-B2</text>
<text x="605.7" y="318.4">39-B3</text>
<text x="223.2" y="324.7">39-A6</text>
<text x="605.7" y="324.7">39-B7</text>
<text x="223.2" y="331.1">39-A3</text>
<text x="605.7" y="331.1">41-B7</text>
<text x="212.1" y="337.4">32-B8,8-C7</text>
<text x="601.2" y="337.4">35-C7</text>
<text x="216.6" y="343.8">32-B8,8-C7</text>
<text x="601.2" y="343.8">37-D8</text>
<text x="223.2" y="350.1">39-B3</text>
<text x="601.2" y="350.1">37-D8</text>
<text x="223.1" y="356.5">39-D2</text>
<text x="601.2" y="356.5">37-D8</text>
<text x="223.2" y="362.8">27-B7</text>
<text x="601.2" y="362.8">37-D8</text>
<text x="223.2" y="369.2">27-B7</text>
<text x="601.2" y="369.2">35-B6</text>
<text x="218.8" y="375.5">27-B7</text>
<text x="721.8" y="375.5">35-C6</text>
<text x="223.2" y="381.9">27-B7</text>
<text x="605.7" y="381.9">35-C6</text>
<text x="223.1" y="388.2">37-C4</text>
<text x="605.7" y="388.2">35-C6</text>
<text x="218.8" y="394.6">32-B8</text>
</g>
<g font-size="2.5">
<text x="747.9" y="16.1">REVISIONS</text>
<text x="675" y="22.2">LTR</text>
<text x="722" y="22.2">DESCRIPTION</text>
<text x="797.4" y="22.2">DATE</text>
<text x="816.7" y="22.2">APPROVED</text>
</g>
</svg>
